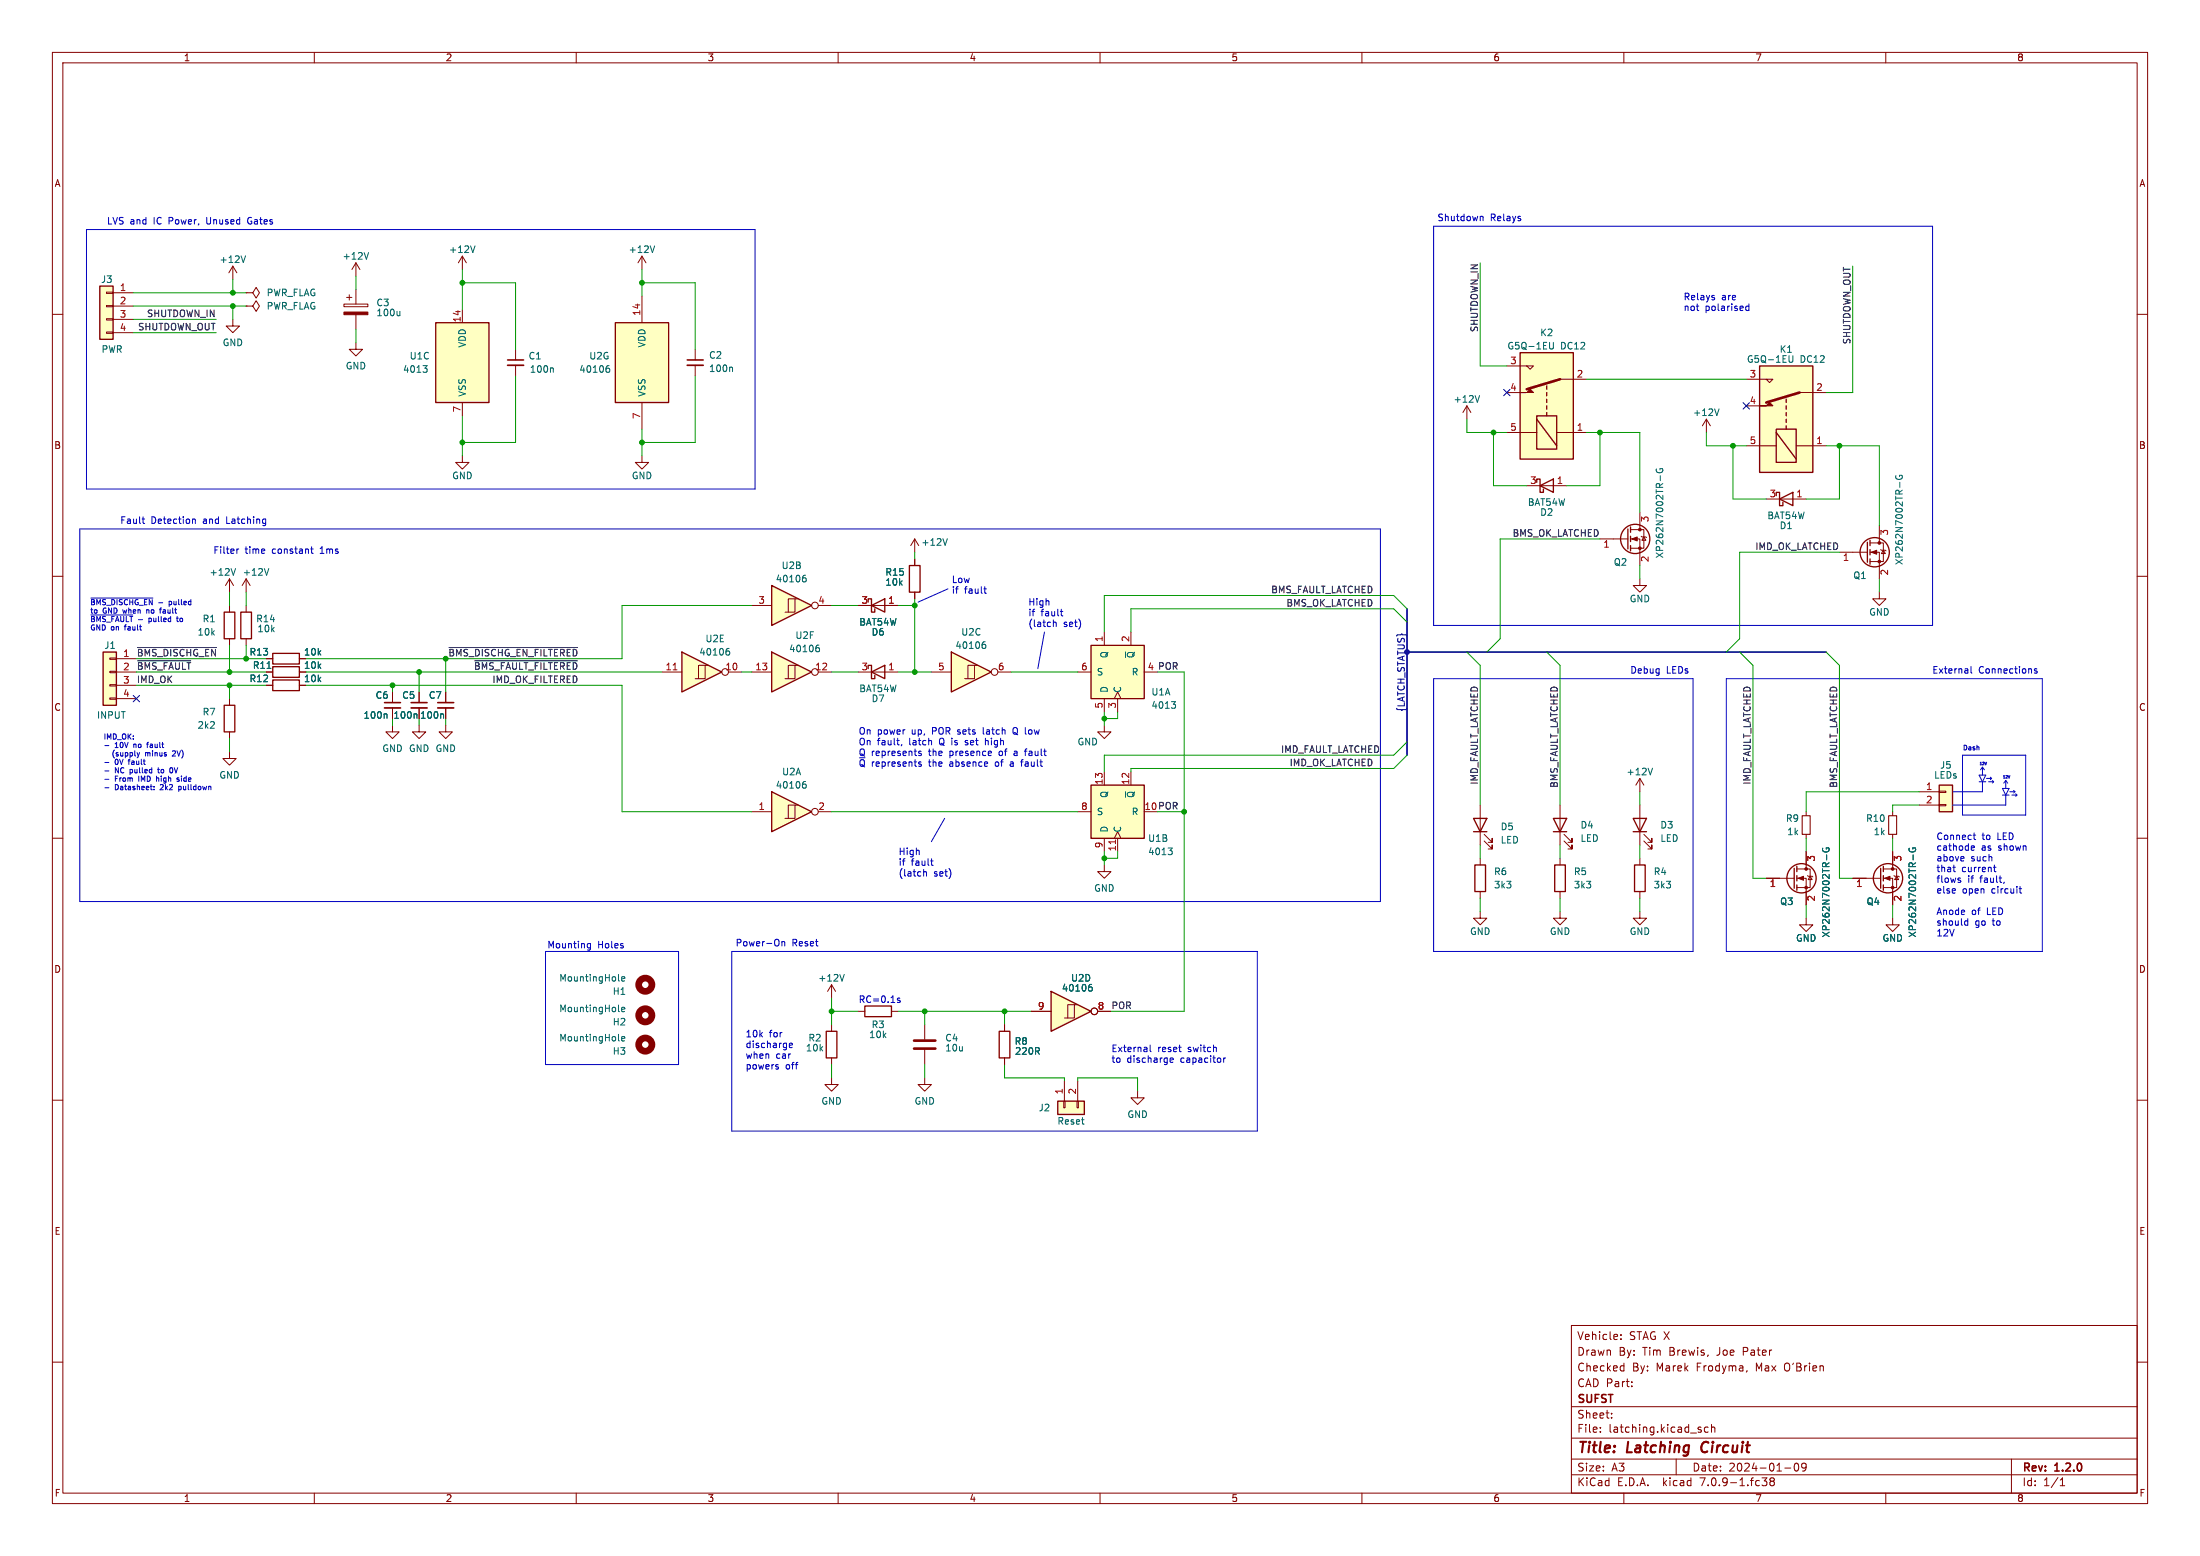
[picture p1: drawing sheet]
<svg xmlns="http://www.w3.org/2000/svg" width="420mm" height="297mm" viewBox="0 0 420 297" stroke-linecap="round" stroke-linejoin="round" font-family="sans-serif">
<g fill="none" stroke="#840000" stroke-width=".19">
<path d="M10 10h400v277h-400zM12 12h396v273h-396zM60 10v2M110 10v2M160 10v2M210 10v2M260 10v2M310 10v2M360 10v2M10 60h2M408 60h2M280 77.5l-.7 1.2"/>
<path d="M280 77.5v2.5M280 77.5l.8 1.2M291.5 92.7h7.6M10 110h2M313.1 110.5v1.3h1.2l-1.2 1.2-1.3-1.2h1.3M408 110h2M10 160h2M408 160h2M337.2 167.6h5.3M343 167.6h1.8v5.1M343 165.9h2.6v3.5h-2.6M344.8 162.6v3.3"/>
<path d="M345.1 167.1l1 .3M345.6 167.3l.3 .6h-.7zM10 210h2M408 210h2M10 260h2M300 253h108v32h-108zM309.4 255.5v.2M309.4 254.8v.1M408 260h2M300 278.5h108M300 274.5h108M300 268.5h108"/>
<path d="M305.5 273.2v.2M305.5 272.5v.1M307.7 270.5v.2M307.7 269.8v.1M309.6 260.7l.4 .1M310 260.2v1.5M310 261.6l-.4 .1M311.5 264.5v.2M311.5 263.8v.1M320 278.5v3M324.7 273v.3M326.1 272.5l-.4-.1-.3 .3 .1 .6h.6"/>
<path d="M326.7 272.5l.2-.1 .4 .1 .1 .9M326.7 271.9v1.5M333.5 261.6l-.1 .3M342.7 279.4l.2-.1a.8 .8 0 0 1 .5 .7 .8 .8 0 0 1-.5 .8 1 1 0 0 1-.2-1.4zM344.8 279.9l-.3 .3h-.3l-.3-.3 .2-.5 .4-.1 .2 .1a.99 .99 0 0 1-.3 1.4h-.3M384 278.5v6.5M60 285v2M110 285v2M160 285v2M210 285v2M260 285v2M300 281.5h108"/>
<path d="M310 285v2M336.4 282.1h.9l-.5 .6 .4 .1v.6l-.2 .2-.6-.1M338.2 282.7l-.3-.3 .3-.3h.2l.3 .3-.3 .3M338.2 282.7l-.3 .3v.3l.3 .3h.2l.3-.3v-.4l-.3-.2M338.2 282.7h.2M340.7 280.2h1.2M360 285v2M393.3 283.6h.9M393.3 282.5l.4-.4v1.5"/>
</g>
<path d="M325.1 275.5l-.1 .2a1.23 1.23 0 0 0 .1 1.4" fill="none" stroke="#840000" stroke-width=".4"/>
<g fill="none" stroke="#840000" stroke-width=".25">
<path d="M293.4 92.1v-.7h.6v2.6h.6v-.7M294 92.7l2.5-1.3v2.6zM342.5 165.7v3.8M343 165.4v1M343 167.1v1M343 168.9v1"/>
<circle cx="343.9" cy="167.6" r="2.79"/>
</g>
<g fill="#840000" stroke="#840000" stroke-width=".19">
<path d="M343.3 167.6l1-.3v.7z"/>
<circle cx="344.8" cy="169.4" r=".25"/>
<circle cx="344.8" cy="165.9" r=".25"/>
</g>
<path d="M282.5 75.5l-.5 1.3M348 161.9a.59 .59 0 0 0 .6 .7 .59 .59 0 0 0 .5-.7l-.4-.1v.3M348.7 163.2v.9" fill="none" stroke="#006464" stroke-width=".19"/>
<path d="M130.2 124.5l7.6 3.8-7.6 3.8z" fill="#ffffc2"/>
<g fill="none" stroke="#840000" stroke-width=".19">
<path d="M126.4 128.3h3.8M134.6 127h-1.3v2.5M135.3 127h-.7v2.5h-1.9M139.1 128.3h2.5"/>
<circle cx="138.4" cy="128.3" r=".63"/>
</g>
<path d="M130.2 124.5l7.6 3.8-7.6 3.8z" fill="none" stroke="#840000" stroke-width=".25"/>
<path d="M128.5 127.9h.7" fill="none" stroke="#a90000" stroke-width=".19"/>
<path d="M138.8 124.3h.4l.1 .2-.1 .4-.4 .1M139.2 123.8h-.4" fill="none" stroke="#006464" stroke-width=".19"/>
<path d="M147.3 124.5l7.6 3.8-7.6 3.8z" fill="#ffffc2"/>
<g fill="none" stroke="#840000" stroke-width=".19">
<path d="M65.7 58h4.5v.5h-4.5zM66.2 56.8h1M66.7 56.3v1M67.9 50.2l-.7 1.2M67.9 50.2v2.5M67.9 55.2v2.8M67.9 50.2l.8 1.2M88.3 48.9l-.8 1.3M88.3 48.9v2.5M88.3 48.9l.7 1.3M67.9 60.1v2.8M287.7 69.9h5l-.6 .6-.6-.6"/>
<path d="M287.7 74.9h2.5M297.8 72.4h5.1M333.4 72.4h5.1l-.7 .6-.6-.6M333.4 77.5h2.5M343.5 74.9h5.1M287.7 82.6h5.7M297.2 82.6h5.7M313.1 97.8v3.3M325.8 80l-.8 1.3M325.8 80v2.6M325.8 80l.7 1.3M333.4 85.1h5.7"/>
<path d="M337.2 95.3h7.6M342.9 85.1h5.7M43.8 110.5l-.7 1.3M43.8 110.5v2.5M43.8 110.5l.8 1.3M47 110.5l-.8 1.3M47 110.5v2.5M47 110.5l.8 1.3M163.8 115.6h7.6M174.6 102.9v2.5M174.6 106.7v1.3M174.6 113v1.3"/>
<path d="M174.6 102.9l-.7 1.2M174.6 102.9l.8 1.2M305.4 102.9h5.4M311.3 102.9h1.8v5.1M311.3 101.1h2.5v3.5h-2.5M313.3 102.4l1 .2M313.8 102.5l.4 .6h-.8zM351.2 105.4h5.3M357 105.4h1.8v5.1M357 103.6h2.5v3.6h-2.5M358.8 113v1.3h1.2l-1.2 1.3-1.3-1.3h1.3M358.8 100.3v3.3"/>
<path d="M359 104.9l1 .3M359.5 105l.4 .7h-.7zM21 133.2h1.2v.3h-1.2zM21 130.7h1.2v.2h-1.2zM21 128.1h1.2v.3h-1.2zM21 125.6h1.2v.3h-1.2zM22.2 128.3h3.8M22.2 125.7h3.8M22.2 130.8h3.8M22.2 133.4h3.8M74.9 138.4v1.3h1.3l-1.3 1.3-1.2-1.3h1.2M74.9 132.1v2"/>
<path d="M74.9 135.1v2.1M80 138.4v1.3h1.3l-1.3 1.3-1.3-1.3h1.3M80 132.1v2M80 135.1v2.1M143.5 128.3h3.8M151.8 127h-1.3v2.5M152.4 127h-.6v2.5h-1.9M156.2 128.3h2.5M163.8 128.3h7.6M205.7 128.3h2.6M210.8 120.7v2.5M210.8 133.4v2.5"/>
<path d="M212.7 133.4l.7-1.3 .6 1.3M213.4 133.4v2.5M215.9 120.7v2.5M282.6 153.7v7.6M283.3 159.3l1.6 1.5v-.8v.8h-.8M344.8 154.9v.8M344.8 159.3v.7M361.3 154.9v.8M361.3 159.3v.7M282.6 174v1.3h1.2l-1.2 1.2-1.3-1.2h1.3M282.6 163.8v1.3M282.6 170.2v1.3"/>
<path d="M283.3 160.5l1.6 1.6v-.8v.8h-.8M344.8 175.3v1.2h1.3l-1.3 1.3-1.3-1.3h1.3M353.7 167.6h5.3M359.5 167.6h1.8v5.1M359.5 165.9h2.6v3.5h-2.6M361.3 175.3v1.2h1.3l-1.3 1.3-1.3-1.3h1.3M361.3 162.6v3.3M361.6 167.1l1 .3M362.1 167.3l.4 .6h-.8z"/>
<circle cx="155.6" cy="128.3" r=".63"/>
</g>
<g fill="none" stroke="#840000" stroke-width=".25">
<path d="M290.2 67.3h10.2v20.3h-10.2zM293.4 79.4h3.8v6.3h-3.8zM295.3 73.7v.6M295.3 74.9v.7M295.3 76.2v.6M295.3 77.5v.6M295.3 78.7v.7M335.9 69.9h10.2v20.3h-10.2zM341 76.2v.6M341 77.5v.6M341 78.7v.7M293.4 80l3.8 5.1"/>
<path d="M339.1 81.9h3.8v6.4h-3.8zM339.1 94.6v-.6h.6v2.5h.7v-.6M339.1 82.6l3.8 5M339.7 95.3l2.6-1.3v2.5zM341 80v.6M341 81.3v.6M165.7 114.9v-.6h.7v2.5h.6v-.6M166.4 115.6l2.5-1.3v2.5zM173.6 108h2v5h-2zM310.8 101v3.8M311.3 100.6v1M311.3 102.4v1"/>
<path d="M311.3 104.1v1.1M356.5 103.5v3.8M357 103.1v1M357 104.9v1M357 106.7v1M19.7 124.5h2.5v10.1h-2.5zM147.3 124.5l7.6 3.8-7.6 3.8zM165.7 127.6v-.6h.7v2.5h.6v-.6M166.4 128.3l2.5-1.3v2.5zM208.3 123.2h10.1v10.2h-10.1zM281.3 156.2h2.5l-1.2 2.6zM281.3 158.8h2.5"/>
<path d="M281.6 165.1h2v5.1h-2zM359 165.7v3.8M359.5 165.4v1M359.5 167.1v1M359.5 168.9v1"/>
<circle cx="312.2" cy="102.9" r="2.79"/>
<circle cx="357.9" cy="105.4" r="2.79"/>
<circle cx="360.4" cy="167.6" r="2.79"/>
</g>
<g fill="none" stroke="#006464" stroke-width=".19">
<path d="M70.4 48.2l-.5 1.3M76.3 59.4v.9M90.7 46.9l-.4 1.3M76.3 60.1l-.1 .2M296.5 65.3v1.2l-.2 .1-.4-.1M328.2 78l-.4 1.3M342.3 67.9l-.1 1.1-.2 .2-.4-.2M316.2 89.5a.59 .59 0 0 0 .6 .7 .59 .59 0 0 0 .6-.7h-.5v.2M317 90.8v1M362 90.8a.59 .59 0 0 0 .5 .7 .59 .59 0 0 0 .6-.7l-.5-.1v.3M362.7 92.1v.9M45 108.5l-.5 1.3"/>
<path d="M51.3 108.5l-.4 1.3M180.9 102.8l-.5 1.3M73.7 136.3l.2 .1v.7M156 123.6l.3 .1 .2 .2-.1 .4-.4 .1M156.3 123.1l-.3 .1M223.6 133.9h.8l-.4 .5M224.2 134.4l.2 .3v.3l-.2 .2M364.5 161.9a.59 .59 0 0 0 .6 .7 .59 .59 0 0 0 .5-.7l-.4-.1v.3M365.2 163.2v.9M118.1 192.9l.2 .2M118.1 198.5l.2 .2M118.7 192.7l.6-.1-.1-.3h-.3l-.2 .1v.7h.5"/>
<path d="M118.7 198.3l.6-.1-.1-.3h-.3l-.2 .1v.6h.5"/>
</g>
<g fill="none" stroke="#840000" stroke-width="1.3">
<circle cx="123.2" cy="193.8" r="1.27"/>
<circle cx="123.2" cy="199.4" r="1.27"/>
</g>
<path d="M344 155.7h1.6v3.6h-1.6zM360.6 155.7h1.5v3.6h-1.5z" fill="none" stroke="#840000" stroke-width=".2"/>
<g fill="#840000" stroke="#840000" stroke-width=".19">
<path d="M311.5 102.9l1-.4v.8z"/>
<path d="M65.7 59.6h4.5v.5h-4.5z"/>
<path d="M359.8 167.6l1-.3v.7z"/>
<path d="M290.2 74.9h1.3l.6-.6 .6 .6z"/>
<path d="M335.9 77.5h1.3l.6-.7 .7 .7z"/>
<path d="M357.3 105.4l1-.4v.8z"/>
<circle cx="313.1" cy="104.6" r=".25"/>
<circle cx="313.1" cy="101.1" r=".25"/>
<circle cx="361.3" cy="169.4" r=".25"/>
<circle cx="361.3" cy="165.9" r=".25"/>
<circle cx="358.8" cy="107.2" r=".25"/>
<circle cx="358.8" cy="103.6" r=".25"/>
</g>
<g fill="#ffffc2" stroke="#ffffc2" stroke-width=".19">
<path d="M19.7 124.5h2.5v10.1h-2.5z"/>
<path d="M290.2 67.3h10.2v20.3h-10.2z"/>
<path d="M335.9 69.9h10.2v20.3h-10.2z"/>
<path d="M208.3 123.2h10.1v10.2h-10.1z"/>
</g>
<path d="M297.8 72.4l-6.3 1.9M343.5 74.9l-6.3 1.9" fill="none" stroke="#840000" stroke-width=".51"/>
<path d="M73.4 135.1h3.1M78.5 135.1h3" fill="none" stroke="#840000" stroke-width=".33"/>
<path d="M73.4 134.1h3.1M78.5 134.1h3" fill="none" stroke="#840000" stroke-width=".3"/>
<path d="M147.3 151.1l7.6 3.8-7.6 3.9z" fill="#ffffc2"/>
<g fill="none" stroke="#840000" stroke-width=".19">
<path d="M143.5 154.9h3.8M151.8 153.7h-1.3v2.5M152.4 153.7h-.6v2.5h-1.9M156.2 154.9h2.5"/>
<circle cx="155.6" cy="154.9" r=".63"/>
</g>
<path d="M147.3 151.1l7.6 3.8-7.6 3.9z" fill="none" stroke="#840000" stroke-width=".25"/>
<path d="M153.4 149.7h.4l.1 .2v.4l-.5 .1M153.8 149.2h-.4M118.1 187.1l.2 .2M118.7 186.8l.6-.1-.1-.2-.3-.1-.2 .2v.6h.5" fill="none" stroke="#006464" stroke-width=".19"/>
<circle cx="123.2" cy="188" r="1.27" fill="none" stroke="#840000" stroke-width="1.3"/>
<path d="M147.3 111.8l7.6 3.8-7.6 3.8z" fill="#ffffc2"/>
<g fill="none" stroke="#840000" stroke-width=".19">
<path d="M143.5 115.6h3.8M151.8 114.3h-1.3v2.5M152.4 114.3h-.6v2.5h-1.9M156.2 115.6h2.5"/>
<circle cx="155.6" cy="115.6" r=".63"/>
</g>
<path d="M147.3 111.8l7.6 3.8-7.6 3.8z" fill="none" stroke="#840000" stroke-width=".25"/>
<path d="M153.4 110.3h.4l.1 .2v.4l-.5 .2M153.8 109.8l-.4 .1" fill="none" stroke="#006464" stroke-width=".19"/>
<path d="M181.6 124.5l7.6 3.8-7.6 3.8z" fill="#ffffc2"/>
<g fill="none" stroke="#840000" stroke-width=".19">
<path d="M20.3 58.3h1.3v.2h-1.3zM20.3 55.8h1.3v.2h-1.3zM21.6 55.9h3.8M21.6 58.4h3.8M44.4 50.8l-.7 1.3M44.4 50.8v2.5M44.4 50.8l.8 1.3M47 58.4h1.3l.6-1 .6 1-.6 1-.6-1M47 58.4h.1M88.3 59.1v2.5M20.3 63.4h1.3v.2h-1.3zM20.3 60.8h1.3v.3h-1.3z"/>
<path d="M21.6 61h3.8M21.6 63.5h3.8M67.9 65.4v1.3h1.3l-1.3 1.2-1.2-1.2h1.2M88.3 76.8v2.6M98.4 66.7v2M98.4 69.7v2.1M88.3 87v1.3h1.2l-1.2 1.2-1.3-1.2h1.3M43.8 115.6v1.2M47 115.6v1.2M43.8 121.9v1.3M43.8 133.4v1.2M43.8 139.7v1.3"/>
<path d="M47 121.9v1.3M50.8 128.3h1.3M57.1 128.3h1.3M85.1 138.4v1.3h1.3l-1.3 1.3-1.3-1.3h1.3M85.1 132.1v2M85.1 135.1v2.1M177.8 128.3h3.8M186.1 127h-1.3v2.5M186.7 127h-.6v2.5h-2M190.5 128.3h2.5M210.8 138.4v1.3h1.3l-1.3 1.3-1.3-1.3h1.3M43.8 143.5v1.3h1.3l-1.3 1.3-1.3-1.3h1.3"/>
<path d="M205.7 154.9h2.6M210.8 147.3v2.6M215.9 147.3v2.6M297.8 153.7v7.6M298.6 159.3l1.5 1.5v-.8v.8h-.8M366.4 151.1h3.8M366.4 153.7h3.8M370.2 153.5h1.3v.3h-1.3zM370.2 151h1.3v.3h-1.3zM210.8 165.1v1.3h1.3l-1.3 1.2-1.3-1.2h1.3M210.8 160v2.6M212.7 160l.7-1.2 .6 1.2"/>
<path d="M213.4 160v2.6M297.8 174v1.3h1.3l-1.3 1.2-1.3-1.2h1.3M297.8 163.8v1.3M297.8 170.2v1.3M298.6 160.5l1.5 1.6v-.8v.8h-.8M158.7 188v2.5M158.7 195.6v1.3M158.7 188l-.7 1.2M158.7 188l.8 1.2M163.8 193h1.3M170.2 193h1.2M176.5 195.6v2.8"/>
<path d="M191.8 195.6v1.3M158.7 205.7v1.3h1.3l-1.3 1.3-1.2-1.3h1.2M158.7 201.9v1.3M176.5 205.7v1.3h1.3l-1.3 1.3-1.2-1.3h1.2M176.5 200.4v2.8M191.8 201.9v1.3M203.1 210.2h.2v1.3h-.2zM203.2 206.4v3.8M205.6 210.2h.3v1.3h-.3zM205.7 206.4v3.8M217.2 208.3v1.3h1.2l-1.2 1.2-1.3-1.2h1.3"/>
<circle cx="189.9" cy="128.3" r=".63"/>
</g>
<g fill="none" stroke="#840000" stroke-width=".25">
<path d="M19 54.6h2.6v10.2h-2.6zM83.2 61.6h10.1v15.2h-10.1zM42.8 116.8h2v5.1h-2zM46 116.8h2v5.1h-2zM42.8 134.6h2v5.1h-2zM52.1 127.3h5v2h-5zM181.6 124.5l7.6 3.8-7.6 3.8zM208.3 149.9h10.1v10.1h-10.1zM296.5 156.2h2.6l-1.3 2.6zM296.5 158.8h2.6M370.2 149.9h2.5v5h-2.5zM296.8 165.1h2v5.1h-2z"/>
<path d="M157.7 196.9h2.1v5h-2.1zM165.1 192h5.1v2.1h-5.1zM190.8 196.9h2v5h-2zM201.9 210.2h5.1v2.5h-5.1z"/>
</g>
<path d="M46.9 48.8l-.5 1.3M80.8 69.8h.7l-.4 .5M81.3 70.3l.2 .2v.3l-.2 .3M105.4 70.2l.2 .2v.7M51 127.6h.7M84.5 136.3l.2 .1v.7M187.7 123h.4l.1 .2-.1 .4-.4 .2M188.1 122.5l-.4 .1M223 161.9h.8l-.4 .5M223.5 162.4l.3 .2v.3l-.3 .2M161.2 186l-.5 1.3" fill="none" stroke="#006464" stroke-width=".19"/>
<path d="M96.9 69.7h3M83.6 135.1h3" fill="none" stroke="#840000" stroke-width=".33"/>
<path d="M96.9 68.7h3M83.6 134.1h3" fill="none" stroke="#840000" stroke-width=".3"/>
<g fill="#ffffc2" stroke="#ffffc2" stroke-width=".19">
<path d="M19 54.6h2.6v10.2h-2.6z"/>
<path d="M83.2 61.6h10.1v15.2h-10.1z"/>
<path d="M208.3 149.9h10.1v10.1h-10.1z"/>
<path d="M201.9 210.2h5.1v2.5h-5.1z"/>
<path d="M370.2 149.9h2.5v5h-2.5z"/>
</g>
<path d="M212.9 160.3v.7" fill="none" stroke="#a90000" stroke-width=".19"/>
<path d="M174.5 198.6h4.1M174.5 200.2h4.1" fill="none" stroke="#840000" stroke-width=".51"/>
<path d="M200.7 189.2l7.6 3.8-7.6 3.9z" fill="#ffffc2"/>
<g fill="none" stroke="#840000" stroke-width=".19">
<path d="M47 55.9h1.3l.6-1 .6 1-.6 1-.6-1M47 55.9h.1M122.6 48.9l-.8 1.3M122.6 48.9v2.5M122.6 56.5v5.1M122.6 48.9l.7 1.3M44.4 61v1.2h1.3l-1.3 1.3-1.2-1.3h1.2M122.6 76.8v5.1M132.7 66.7v2M132.7 69.7v2.1M122.6 87v1.3h1.2l-1.2 1.2-1.3-1.2h1.3M163.8 115.6h2.6"/>
<path d="M168.9 115.6h2.5M174.6 106.7v1.3M174.6 113v1.3M50.8 125.7h1.3M50.8 130.8h1.3M50.8 128.3h1.3M57.1 125.7h1.3M57.1 130.8h1.3M57.1 128.3h1.3M74.9 132.1v2M74.9 135.1v2.1M80 132.1v2"/>
<path d="M80 135.1v2.1M85.1 132.1v2M85.1 135.1v2.1M313.1 148.6l-.8 1.3M313.1 148.6v2.5M313.1 153.7v7.6M313.1 148.6l.7 1.3M313.8 159.3l1.5 1.5v-.8v.8h-.7M313.1 174v1.3h1.2l-1.2 1.2-1.3-1.2h1.3M313.1 163.8v1.3M313.1 170.2v1.3M313.8 160.5l1.5 1.6v-.8v.8h-.7"/>
<path d="M337.2 167.6h2.5M344.8 162.6v2.5M344.8 170.2v2.5M353.7 167.6h2.5M361.3 162.6v2.5M361.3 170.2v2.5M191.8 195.6v1.3M196.8 193h3.9M205.1 191.8h-1.3v2.5M205.7 191.8h-.6v2.5h-1.9M209.5 193h2.6M191.8 201.9v1.3"/>
<circle cx="208.9" cy="193" r=".63"/>
</g>
<path d="M117.5 61.6h10.1v15.2h-10.1zM52.1 124.7h5v2h-5zM52.1 129.8h5v2h-5zM311.8 156.2h2.5l-1.2 2.6zM311.8 158.8h2.5M312 165.1h2.1v5.1h-2.1zM200.7 189.2l7.6 3.8-7.6 3.9z" fill="none" stroke="#840000" stroke-width=".25"/>
<g fill="none" stroke="#006464" stroke-width=".19">
<path d="M125 46.9l-.4 1.3M115.9 70.3h.4l.1 .2-.1 .4-.4 .2M116.3 69.8l-.4 .1M139.7 70.1l.1 .2v.6M51 127.6h.7M73.7 136.3l.2 .1v.7M84.5 136.3l.2 .1v.7M315.5 146.6l-.4 1.3M348 161.9a.59 .59 0 0 0 .6 .7 .59 .59 0 0 0 .5-.7l-.4-.1v.3M348.7 163.2v.9M364.5 161.9a.59 .59 0 0 0 .6 .7 .59 .59 0 0 0 .5-.7l-.4-.1v.3M365.2 163.2v.9"/>
<path d="M208 188.4h.4l.1 .2v.5l-.5 .1"/>
</g>
<path d="M131.2 69.7h3" fill="none" stroke="#840000" stroke-width=".33"/>
<path d="M131.2 68.7h3" fill="none" stroke="#840000" stroke-width=".3"/>
<path d="M117.5 61.6h10.1v15.2h-10.1z" fill="#ffffc2" stroke="#ffffc2" stroke-width=".19"/>
<path d="M26.3 123.6h15M26.3 126.1h10.1M85.7 123.6h24.6M90.6 126.1h19.7" fill="none" stroke="#0f0f0f" stroke-width=".19"/>
<g fill="none" stroke="#0000c2" stroke-width=".19">
<path d="M16.5 43.8h127.6v49.5h-127.6zM47.5 41.6l-.2 .4 .2 .7M273.7 43.2h95.2v76.2h-95.2zM282.6 41.3h.5v.8M327.2 56.8l.1 .2-.1 .2M327.2 56.4h.1M333.9 58v1.3M333.9 58.5l-.4-.1-.2 .3 .1 .5h.5M27.1 99.1h.5M27.3 99.7l.3 .2M36.7 99.2l.2-.1h.3l.1 .8M50.6 99.1h.1"/>
<path d="M50.7 99.1v1.1M50.7 99.9h-.1M15.2 101h248.3v71.1h-248.3zM17.3 114.2h11.9M17.3 117.4h8M28 116.4v.6M28.1 116.4l-.1 .1M30.4 116.4h.4M30.6 116.2v.8M33.7 118h.4M45.2 104.8v.8M45.6 104.8l-.4 .2"/>
<path d="M59.3 104.8h.5M59.5 104.4v1.1l.3 .1M181 112.4l-5.7 2.5M187.8 112.4h.5M188 113.1l.3 .2M201.1 118.3v1.3M201.1 118.9l.2-.1h.3v.8M202.4 116.7h.5M202.6 117.4l.3 .2M187.7 138.9v1.1l.2 .1M193.6 139.8h.1M193.9 138.9a.43 .43 0 0 0-.5 .4v.4a.43 .43 0 0 0 .5 .4"/>
<path d="M199.4 120.7l-1.3 6.9M273.7 129.5h49.5v52.1h-49.5zM329.6 129.5h60.3v52.1h-60.3zM376.3 127.2v1.1l.2 .2M388.9 127.7l-.4-.1-.1 .2v.2l.5 .1v.3h-.5M20 142.3h.8M20 145.5h.8M20 147.1h.8M20 148.8h.8M20 150.4h.8M27.8 143.6v.7M27.8 143.7h.1"/>
<path d="M28 142h.4M28.7 150.1h.4M29 150.7h.1M29.4 150.7h.1M29.4 150.1v.1M29.9 148.1v1M29.9 148.5v.1M30.1 146.9h.4M32.7 146.5a.53 .53 0 0 0-.3 .5 .53 .53 0 0 0 .3 .5M33.3 143.3l-.4 .1M33.5 143.7l-.6 .6h.6M33.8 149.1h.4"/>
<path d="M34.1 150.1v1M34.1 150.7h.1M34.2 148.5h-.3l-.1 .1v.2l.4 .1M34.2 150.1h-.1M172.2 142.1l-.2 .3M175.8 143.4h-.3l-.1 .2v.1l.4 .2v.3h-.4M175.8 145.5l-.3-.1-.1 .2v.2l.4 .1v.3h-.4M180.3 156.2l-2.5 4.5M184.2 142.1l.2 .1M184.4 141.3l-.2 .2 .2 .3M188.1 140.9v1.3M188.5 141.3l-.4 .2"/>
<path d="M193 145.4l-.1 .1M193 145.8l-.2 .2 .2 .3M193.7 143.4h-.1M193.7 143.7l-.1 .2 .1 .3M194.8 145.4h.5M195.2 145l-.2 .2M195.6 143.4h.4M196 143l-.3 .1M374.6 144.1h12.1v11.5h-12.1zM376.7 159.4h.5M376.9 159v1.1l.3 .2M377.8 149.2h1.3"/>
<path d="M378.1 146.9l.4-.5 .3 .5M378.5 146.6v1.4M379.1 148h-1.3l.7 1.2v1.9h-5.6M382.3 150.5h1.2l-.6 1.3zM382.3 151.8h1.2M382.9 149v1.4M382.9 151.8v1.9h-10.2M382.9 149l-.4 .5M382.9 149l.4 .5M149.3 179.7v.9M149.3 179.8l.1-.1 .3 .1 .1 .8M176.3 166.5l.2-.1h.3l.1 .8"/>
<path d="M176.3 166v1.2M177.7 164.3h.4M177.8 165l.3 .2M372.8 165.5h.5M373.1 166.3l.2 .1M374.1 168l.2 .2-.2 .2M374.1 167.6h.2M375.3 175.8h.4M375.7 175.3v1.3M375.7 176.6h-.4M376.4 162.2h.5M376.4 161.5h.3l.2 .3-.6 .1"/>
<path d="M380.6 165.5h.4M380.7 165.1v1.1l.3 .2M382.6 168.4l-.1 .2M385.5 169.6h.4M385.6 169.2v1.1l.3 .2M104.1 181.6h25.4v21.6h-25.4zM112.2 180.8l.2 .1h.3M112.7 180.1v1l-.2 .3-.3-.1M112.7 180.2l-.3-.1-.2 .1M139.7 181.6h100.3v34.3h-100.3zM150.7 199.5l.6-.1-.1-.2-.3-.1-.2 .2v.6h.5M171.3 190.8l.6 .3-.2 .3-.4-.1"/>
<path d="M171.8 190.6l-.3-.1-.2 .2M219.6 199.5v1.1l.1 .1M148.4 203.6l.2 .2-.2 .3M148.4 203.2l.2 .1M223.4 202.4l.6-.2-.1-.2-.3-.1-.2 .2v.6h.5M233.6 201.9v.9M234 201.9l-.4 .3"/>
</g>
<path d="M268.6 116.2v27.9M268.6 124.5h80" fill="none" stroke="#000084" stroke-width=".3"/>
<g fill="none" stroke="#009600" stroke-width=".19">
<path d="M25.4 55.9h21.6M25.4 58.4h21.6M44.4 53.3v2.6M44.4 58.4v2.6M67.9 52.7v2.5M88.3 51.4v7.7M88.3 54h10.1v12.7M122.6 51.4v5.1M122.6 54h10.1v12.7M282.6 50.2v19.7h5.1M353.7 50.8v24.1h-5.1M25.4 63.5h15.9"/>
<path d="M25.4 61h15.9M67.9 62.9v2.5M88.3 79.4v7.6M98.4 71.8v12.7h-10.1M132.7 71.8v12.7h-10.1M302.9 72.4h30.5M122.6 81.9v5.1M280 80v2.6h7.7M285.1 82.6v10.1h6.4M302.9 82.6h10.2v15.2M305.4 82.6v10.1h-6.3M325.8 82.6v2.5h7.6"/>
<path d="M330.8 85.1v10.2h6.4M348.6 85.1h10.2v15.2M351.2 85.1v10.2h-6.4M43.8 113v2.6M47 113v2.6M143.5 115.6h-24.8v10.1h-60.3M158.7 115.6h5.1M171.4 115.6h3.2M174.6 105.4v1.3M174.6 114.3v14M268.6 118.7l-2.5-2.5h-50.2v4.5M268.6 116.2l-2.5-2.5h-55.3v7"/>
<path d="M305.4 102.9h-19v19l-2.6 2.6M313.1 108v2.5M351.2 105.4h-19.1v16.5l-2.5 2.6M358.8 110.5v2.5M26 128.3h24.8M26 125.7h24.8M26 130.8h24.8M43.8 123.2v5.1M43.8 130.8v2.6M47 123.2v2.5M58.4 128.3h68M58.4 130.8h60.3v24.1h24.8"/>
<path d="M74.9 130.8v1.3M74.9 137.2v1.2M80 128.3v3.8M80 137.2v1.2M85.1 125.7v6.4M85.1 137.2v1.2M141.6 128.3h1.9M158.7 128.3h5.1M171.4 128.3h6.4M193 128.3h12.7M210.8 135.9v2.5M213.4 135.9v1.3h-2.6"/>
<path d="M221 128.3h5.1v64.7h-14M280 124.5l2.6 2.5v26.7M295.3 124.5l2.5 2.5v26.7M332.1 124.5l2.5 2.5v40.6h2.6M348.6 124.5l2.6 2.5v40.6h2.5M43.8 141v2.5M158.7 154.9h47M221 154.9h5.1M268.6 144.1l-2.5 2.6h-50.2v.6M268.6 141.6l-2.5 2.5h-55.3v3.2M313.1 151.1v2.6M366.4 151.1h-21.6v3.8"/>
<path d="M366.4 153.7h-5.1v1.2M210.8 162.6v2.5M213.4 162.6v1.2h-2.6M282.6 161.3v2.5M282.6 171.5v2.5M297.8 161.3v2.5M297.8 171.5v2.5M313.1 161.3v2.5M313.1 171.5v2.5M344.8 160v2.6M344.8 172.7v2.6M361.3 160v2.6"/>
<path d="M361.3 172.7v2.6M158.7 193h5.1M158.7 190.5v5.1M171.4 193h25.4M176.5 193v2.6M191.8 193v2.6M158.7 203.2v2.5M176.5 203.2v2.5M191.8 203.2v2.5h11.4v.7M205.7 206.4v-.7h11.5v2.6"/>
</g>
<path d="M287 74.3l1.3 1.2M288.3 74.3l-1.3 1.2M332.8 76.9l1.2 1.2M334 76.9l-1.2 1.2M25.4 132.7l1.2 1.3M26.6 132.7l-1.2 1.3" fill="none" stroke="#000084" stroke-width=".19"/>
<g fill="#009600" stroke="#009600" stroke-width=".19">
<circle cx="210.8" cy="137.2" r=".46"/>
<circle cx="285.1" cy="82.6" r=".46"/>
<circle cx="226.1" cy="154.9" r=".46"/>
<circle cx="305.4" cy="82.6" r=".46"/>
<circle cx="330.8" cy="85.1" r=".46"/>
<circle cx="351.2" cy="85.1" r=".46"/>
<circle cx="174.6" cy="128.3" r=".46"/>
<circle cx="174.6" cy="115.6" r=".46"/>
<circle cx="74.9" cy="130.8" r=".46"/>
<circle cx="80" cy="128.3" r=".46"/>
<circle cx="85.1" cy="125.7" r=".46"/>
<circle cx="44.4" cy="58.4" r=".46"/>
<circle cx="44.4" cy="55.9" r=".46"/>
<circle cx="43.8" cy="128.3" r=".46"/>
<circle cx="43.8" cy="130.8" r=".46"/>
<circle cx="47" cy="125.7" r=".46"/>
<circle cx="191.8" cy="193" r=".46"/>
<circle cx="176.5" cy="193" r=".46"/>
<circle cx="158.7" cy="193" r=".46"/>
<circle cx="210.8" cy="163.8" r=".46"/>
<circle cx="88.3" cy="54" r=".46"/>
<circle cx="88.3" cy="84.5" r=".46"/>
<circle cx="122.6" cy="84.5" r=".46"/>
<circle cx="122.6" cy="54" r=".46"/>
</g>
<g font-size="2.8" fill="#840000">
<text x="301" y="277.9">Title:</text>
<text x="310.6" y="277.9">Latching</text>
<text x="325.6" y="277.9">Circuit</text>
</g>
<g font-size="2.1" fill="#840000">
<text x="301" y="256">Vehicle:</text>
<text x="311" y="256">STAG X</text>
<text x="301" y="262">Checked</text>
<text x="301" y="259">Drawn</text>
<text x="309" y="259">By:</text>
<text x="311.6" y="262">By:</text>
<text x="313.7" y="259">Tim</text>
<text x="316.2" y="262">Marek</text>
<text x="318.8" y="259">Brewis,</text>
<text x="324" y="262">Frodyma,</text>
<text x="328" y="259">Joe</text>
<text x="333.1" y="259">Pater</text>
<text x="335.5" y="262">Max</text>
<text x="341.1" y="262">O'Brien</text>
<text x="301" y="268.2">SUFST</text>
<text x="301" y="265">CAD Part:</text>
<text x="301" y="273.7">File:</text>
<text x="301" y="271">Sheet:</text>
<text x="307.1" y="273.7">latching.kicad_sch</text>
<text x="301" y="281.1">Size:</text>
<text x="307.6" y="281.1">A3</text>
<text x="323" y="281.1">Date:</text>
<text x="330" y="281.1">2024-01-09</text>
<text x="386" y="281.3">Rev:</text>
<text x="392.4" y="281.3">1.2.0</text>
<text x="301" y="283.9">KiCad</text>
<text x="308.7" y="283.9">E.D.A.</text>
<text x="317.6" y="283.9">kicad</text>
<text x="324.8" y="283.9">7.0.9-1.fc38</text>
<text x="386" y="283.9">Id:</text>
<text x="390.1" y="283.9">1/1</text>
</g>
<g font-size="1.8" fill="#840000">
<text x="35" y="11.9">1</text>
<text x="85" y="11.9">2</text>
<text x="135" y="11.9">3</text>
<text x="185" y="11.9">4</text>
<text x="235" y="11.9">5</text>
<text x="285" y="11.9">6</text>
<text x="335" y="11.9">7</text>
<text x="385" y="11.9">8</text>
<text x="10.3" y="35.9">A</text>
<text x="408.3" y="35.9">A</text>
<text x="10.3" y="85.9">B</text>
<text x="408.2" y="85.9">B</text>
<text x="10.3" y="135.9">C</text>
<text x="408.2" y="135.9">C</text>
<text x="10.3" y="185.9">D</text>
<text x="408.2" y="185.9">D</text>
<text x="10.3" y="235.9">E</text>
<text x="408.3" y="235.9">E</text>
<text x="10.3" y="285.9">F</text>
<text x="35" y="286.9">1</text>
<text x="85" y="286.9">2</text>
<text x="135" y="286.9">3</text>
<text x="185" y="286.9">4</text>
<text x="235" y="286.9">5</text>
<text x="285" y="286.9">6</text>
<text x="335" y="286.9">7</text>
<text x="385" y="286.9">8</text>
<text x="408.3" y="285.9">F</text>
</g>
<g font-size="1.8" fill="#0000c2">
<text x="20.3" y="42.9">LVS and</text>
<text x="29.4" y="42.9">IC</text>
<text x="32.5" y="42.9">Power,</text>
<text x="39.9" y="42.9">Unused</text>
<text x="47.9" y="42.9">Gates</text>
<text x="274.3" y="42.3">Shutdown</text>
<text x="284.5" y="42.3">Relays</text>
<text x="321.3" y="57.4">Relays</text>
<text x="321.3" y="59.4">not</text>
<text x="325.5" y="59.4">polarised</text>
<text x="328.6" y="57.4">are</text>
<text x="22.9" y="100.1">Fault</text>
<text x="28.8" y="100.1">Detection</text>
<text x="38.9" y="100.1">and</text>
<text x="43.5" y="100.1">Latching</text>
<text x="40.6" y="105.8">Filter</text>
<text x="46.8" y="105.8">time</text>
<text x="52.1" y="105.8">constant</text>
<text x="61.4" y="105.8">1ms</text>
<text x="181.6" y="111.4">Low</text>
<text x="181.6" y="113.4">if</text>
<text x="184.1" y="113.4">fault</text>
<text x="196.2" y="115.7">High</text>
<text x="196.2" y="117.7">if</text>
<text x="196.2" y="119.8">(latch</text>
<text x="198.7" y="117.7">fault</text>
<text x="203" y="119.8">set)</text>
<text x="311.1" y="128.7">Debug</text>
<text x="318.1" y="128.7">LEDs</text>
<text x="368.8" y="128.7">External</text>
<text x="377.7" y="128.7">Connections</text>
<text x="163.8" y="140.3">On</text>
<text x="163.8" y="142.3">On</text>
<text x="167.5" y="140.3">power</text>
<text x="167.5" y="142.3">fault,</text>
<text x="173.7" y="142.3">latch</text>
<text x="174.2" y="140.3">up,</text>
<text x="178.2" y="140.3">POR sets</text>
<text x="179.6" y="142.3">Q is</text>
<text x="184.9" y="142.3">set</text>
<text x="188.3" y="140.3">latch</text>
<text x="188.9" y="142.3">high</text>
<text x="194.3" y="140.3">Q low</text>
<text x="163.8" y="144.4">Q represents</text>
<text x="163.8" y="146.4">~{Q}</text>
<text x="166.3" y="146.4">represents</text>
<text x="177.4" y="144.4">the</text>
<text x="177.4" y="146.4">the</text>
<text x="181.6" y="144.4">presence</text>
<text x="181.6" y="146.4">absence</text>
<text x="190.5" y="146.4">of</text>
<text x="191.2" y="144.4">of</text>
<text x="193.5" y="146.4">a</text>
<text x="194.2" y="144.4">a</text>
<text x="195.8" y="146.4">fault</text>
<text x="196.6" y="144.4">fault</text>
<text x="378.8" y="149.2">þÿ!’</text>
<text x="383.7" y="152.4">þÿ!’</text>
<text x="369.6" y="160.4">Connect</text>
<text x="378.4" y="160.4">to</text>
<text x="381.4" y="160.4">LED</text>
<text x="171.4" y="163.3">High</text>
<text x="171.4" y="165.3">if</text>
<text x="171.4" y="167.4">(latch</text>
<text x="174" y="165.3">fault</text>
<text x="178.2" y="167.4">set)</text>
<text x="369.6" y="162.5">cathode</text>
<text x="369.6" y="164.5">above</text>
<text x="369.6" y="166.6">that</text>
<text x="374.5" y="166.6">current</text>
<text x="376.2" y="164.5">such</text>
<text x="378.2" y="162.5">as</text>
<text x="381.6" y="162.5">shown</text>
<text x="369.6" y="168.6">flows</text>
<text x="369.6" y="170.6">else</text>
<text x="374.6" y="170.6">open</text>
<text x="375.6" y="168.6">if</text>
<text x="378.1" y="168.6">fault,</text>
<text x="380.3" y="170.6">circuit</text>
<text x="369.6" y="174.7">Anode</text>
<text x="369.6" y="176.8">should</text>
<text x="369.6" y="178.8">12V</text>
<text x="376.4" y="174.7">of</text>
<text x="377" y="176.8">go</text>
<text x="379.4" y="174.7">LED</text>
<text x="380.5" y="176.8">to</text>
<text x="104.4" y="181.1">Mounting</text>
<text x="114.1" y="181.1">Holes</text>
<text x="140.3" y="180.7">Power-On</text>
<text x="151.2" y="180.7">Reset</text>
<text x="163.8" y="191.5">RC=0.1s</text>
<text x="142.2" y="198.1">10k</text>
<text x="142.2" y="200.1">discharge</text>
<text x="142.2" y="202.2">when</text>
<text x="146.9" y="198.1">for</text>
<text x="148.1" y="202.2">car</text>
<text x="212.1" y="200.9">External</text>
<text x="212.1" y="203">to</text>
<text x="215.1" y="203">discharge</text>
<text x="221" y="200.9">reset</text>
<text x="225.5" y="203">capacitor</text>
<text x="226.9" y="200.9">switch</text>
<text x="142.2" y="204.2">powers</text>
<text x="149.9" y="204.2">off</text>
</g>
<g font-size="1.8" fill="#006464">
<text x="41.8" y="50.4">+12V</text>
<text x="65.3" y="49.8">+12V</text>
<text x="85.6" y="48.5">+12V</text>
<text x="119.9" y="48.5">+12V</text>
<text x="19.2" y="54.2">J3</text>
<text x="50.8" y="59.3">PWR_FLAG</text>
<text x="50.8" y="56.7">PWR_FLAG</text>
<text x="71.8" y="58.6">C3</text>
<text x="71.8" y="60.6">100u</text>
<text x="293.9" y="64.4">K2</text>
<text x="19.3" y="67.5">PWR</text>
<text x="42.4" y="66.3">GND</text>
<text x="65.9" y="70.7">GND</text>
<text x="76.8" y="71.3">4013</text>
<text x="78.1" y="68.8">U1C</text>
<text x="89.1" y="66.4" transform="rotate(-90 89.1 66.4)">VDD</text>
<text x="100.8" y="68.8">C1</text>
<text x="101.1" y="71.3">100n</text>
<text x="110.5" y="71.3">40106</text>
<text x="112.4" y="68.8">U2G</text>
<text x="123.4" y="66.4" transform="rotate(-90 123.4 66.4)">VDD</text>
<text x="135.3" y="68.7">C2</text>
<text x="135.3" y="71.2">100n</text>
<text x="287.7" y="66.9">G5Q-1EU</text>
<text x="297.9" y="66.9">DC12</text>
<text x="333.4" y="69.4">G5Q-1EU</text>
<text x="339.7" y="67.5">K1</text>
<text x="343.6" y="69.4">DC12</text>
<text x="89.1" y="75.8" transform="rotate(-90 89.1 75.8)">VSS</text>
<text x="123.4" y="75.8" transform="rotate(-90 123.4 75.8)">VSS</text>
<text x="277.4" y="77.1">+12V</text>
<text x="323.1" y="79.6">+12V</text>
<text x="86.2" y="91.7">GND</text>
<text x="120.5" y="91.7">GND</text>
<text x="291.6" y="96.7">BAT54W</text>
<text x="293.9" y="98.7">D2</text>
<text x="337.3" y="99.3">BAT54W</text>
<text x="339.7" y="101.2">D1</text>
<text x="175.8" y="104.4">+12V</text>
<text x="317.7" y="106.7" transform="rotate(-90 317.7 106.7)">XP262N7002TR-G</text>
<text x="363.4" y="107.9" transform="rotate(-90 363.4 107.9)">XP262N7002TR-G</text>
<text x="39.9" y="110.1">+12V</text>
<text x="46.3" y="110.1">+12V</text>
<text x="148" y="111.4">40106</text>
<text x="149.1" y="108.8">U2B</text>
<text x="168.9" y="112">10k</text>
<text x="168.9" y="110.1">R15</text>
<text x="308" y="108.2">Q2</text>
<text x="353.7" y="110.7">Q1</text>
<text x="38.6" y="119">R1</text>
<text x="48.8" y="119">R14</text>
<text x="163.9" y="119.6">BAT54W</text>
<text x="311" y="115.2">GND</text>
<text x="356.7" y="117.7">GND</text>
<text x="19.8" y="124.1">J1</text>
<text x="37.6" y="121.5">10k</text>
<text x="47.5" y="125.3">R13</text>
<text x="49" y="120.9">10k</text>
<text x="57.9" y="125.3">10k</text>
<text x="133.4" y="125.3">40106</text>
<text x="134.6" y="122.8">U2E</text>
<text x="150.5" y="124.7">40106</text>
<text x="151.8" y="122.1">U2F</text>
<text x="166.3" y="121.5">D6</text>
<text x="182.3" y="124.1">40106</text>
<text x="183.4" y="121.5">U2C</text>
<text x="211.7" y="125.7" transform="rotate(-90 211.7 125.7)">Q</text>
<text x="216.8" y="125.7" transform="rotate(-90 216.8 125.7)">~{Q}</text>
<text x="47.5" y="130.4">R12</text>
<text x="48.2" y="127.9">R11</text>
<text x="57.9" y="127.9">10k</text>
<text x="57.9" y="130.4">10k</text>
<text x="209.3" y="129.1">S</text>
<text x="216" y="129.1">R</text>
<text x="18.4" y="137.4">INPUT</text>
<text x="38.6" y="136.8">R7</text>
<text x="69.3" y="137.4">100n</text>
<text x="71.6" y="133.6">C6</text>
<text x="75" y="137.4">100n 100n</text>
<text x="76.7" y="133.6">C5</text>
<text x="81.8" y="133.6">C7</text>
<text x="163.9" y="132.3">BAT54W</text>
<text x="166.3" y="134.2">D7</text>
<text x="211.7" y="132.3" transform="rotate(-90 211.7 132.3)">D</text>
<text x="214.2" y="132.3" transform="rotate(-90 214.2 132.3)">C</text>
<text x="219.7" y="132.9">U1A</text>
<text x="219.7" y="135.5">4013</text>
<text x="37.6" y="139.3">2k2</text>
<text x="72.9" y="143.7">GND GND GND</text>
<text x="205.6" y="142.5">GND</text>
<text x="41.8" y="148.8">GND</text>
<text x="149.2" y="148.2">U2A</text>
<text x="310.4" y="148.2">+12V</text>
<text x="369.1" y="148.8">LEDs</text>
<text x="370.3" y="146.9">J5</text>
<text x="148" y="150.7">40106</text>
<text x="209.3" y="155.8">S</text>
<text x="211.7" y="152.4" transform="rotate(-90 211.7 152.4)">Q</text>
<text x="216" y="155.8">R</text>
<text x="216.8" y="152.4" transform="rotate(-90 216.8 152.4)">~{Q}</text>
<text x="211.7" y="159" transform="rotate(-90 211.7 159)">D</text>
<text x="214.2" y="159" transform="rotate(-90 214.2 159)">C</text>
<text x="219.1" y="160.9">U1B</text>
<text x="286.4" y="158.7">D5</text>
<text x="286.4" y="161.2">LED</text>
<text x="301.6" y="158.3">D4</text>
<text x="301.6" y="160.9">LED</text>
<text x="316.9" y="158.3">D3</text>
<text x="316.9" y="160.9">LED</text>
<text x="340.8" y="157.1">R9</text>
<text x="341.1" y="159.6">1k</text>
<text x="356.1" y="157.1">R10</text>
<text x="357.6" y="159.6">1k</text>
<text x="219.1" y="163.4">4013</text>
<text x="285.1" y="167.2">R6</text>
<text x="300.4" y="167.2">R5</text>
<text x="315.6" y="167.2">R4</text>
<text x="208.8" y="170.4">GND</text>
<text x="285.1" y="169.8">3k3</text>
<text x="300.4" y="169.8">3k3</text>
<text x="315.6" y="169.8">3k3</text>
<text x="339.7" y="172.9">Q3</text>
<text x="356.2" y="172.9">Q4</text>
<text x="280.5" y="178.7">GND</text>
<text x="295.8" y="178.7">GND</text>
<text x="311" y="178.7">GND</text>
<text x="342.8" y="179.9">GND</text>
<text x="349.5" y="179.1" transform="rotate(-90 349.5 179.1)">XP262N7002TR-G</text>
<text x="359.3" y="179.9">GND</text>
<text x="366" y="179.1" transform="rotate(-90 366 179.1)">XP262N7002TR-G</text>
<text x="106.7" y="187.6">MountingHole</text>
<text x="116.9" y="190.1">H1</text>
<text x="156.1" y="187.6">+12V</text>
<text x="202.6" y="189.5">40106</text>
<text x="204.4" y="187.6">U2D</text>
<text x="106.7" y="193.4">MountingHole</text>
<text x="116.9" y="195.9">H2</text>
<text x="166.3" y="196.4">R3</text>
<text x="106.7" y="199">MountingHole</text>
<text x="116.9" y="201.5">H3</text>
<text x="153.7" y="200.9">10k</text>
<text x="154.2" y="199">R2</text>
<text x="165.8" y="198.3">10k</text>
<text x="180.3" y="199">C4</text>
<text x="180.3" y="200.9">10u</text>
<text x="193.6" y="199.6">R8</text>
<text x="193.7" y="201.5">220R</text>
<text x="156.7" y="211">GND</text>
<text x="174.5" y="211">GND</text>
<text x="198.2" y="212.3">J2</text>
<text x="201.8" y="214.9">Reset</text>
<text x="215.1" y="213.6">GND</text>
</g>
<g font-size="1.8" fill="#a90000">
<text x="22.8" y="55.6">1</text>
<text x="22.8" y="58.2">2</text>
<text x="22.8" y="60.7">3</text>
<text x="22.8" y="63.2">4</text>
<text x="88" y="61.6" transform="rotate(-90 88 61.6)">14</text>
<text x="122.3" y="60.4" transform="rotate(-90 122.3 60.4)">14</text>
<text x="288.2" y="69.6">3</text>
<text x="288.2" y="74.7">4</text>
<text x="300.9" y="72.1">2</text>
<text x="333.9" y="72.1">3</text>
<text x="333.9" y="77.2">4</text>
<text x="346.6" y="74.7">2</text>
<text x="88" y="78.8" transform="rotate(-90 88 78.8)">7</text>
<text x="122.3" y="80.1" transform="rotate(-90 122.3 80.1)">7</text>
<text x="288.2" y="82.3">5</text>
<text x="300.9" y="82.3">1</text>
<text x="333.9" y="84.8">5</text>
<text x="346.6" y="84.8">1</text>
<text x="292" y="92.5">3</text>
<text x="297.1" y="92.5">1</text>
<text x="337.7" y="95">3</text>
<text x="342.8" y="95">1</text>
<text x="315" y="99.8" transform="rotate(-90 315 99.8)">3</text>
<text x="306" y="104.9">1</text>
<text x="315" y="107.4" transform="rotate(-90 315 107.4)">2</text>
<text x="351.7" y="107.4">1</text>
<text x="360.8" y="102.3" transform="rotate(-90 360.8 102.3)">3</text>
<text x="360.8" y="109.9" transform="rotate(-90 360.8 109.9)">2</text>
<text x="144.7" y="115.3">3</text>
<text x="156.1" y="115.3">4</text>
<text x="164.4" y="115.3">3</text>
<text x="169.5" y="115.3">1</text>
<text x="23.4" y="125.5">1</text>
<text x="210.6" y="122.6" transform="rotate(-90 210.6 122.6)">1</text>
<text x="215.6" y="122.6" transform="rotate(-90 215.6 122.6)">2</text>
<text x="23.4" y="128">2</text>
<text x="23.4" y="130.6">3</text>
<text x="127" y="128">11</text>
<text x="138.4" y="128">10</text>
<text x="144.1" y="128">13</text>
<text x="155.5" y="128">12</text>
<text x="164.4" y="128">3</text>
<text x="169.5" y="128">1</text>
<text x="179" y="128">5</text>
<text x="190.4" y="128">6</text>
<text x="206.3" y="128">6</text>
<text x="23.4" y="133.1">4</text>
<text x="210.6" y="135.3" transform="rotate(-90 210.6 135.3)">5</text>
<text x="213.1" y="135.3" transform="rotate(-90 213.1 135.3)">3</text>
<text x="210.6" y="149.9" transform="rotate(-90 210.6 149.9)">13</text>
<text x="215.6" y="149.9" transform="rotate(-90 215.6 149.9)">12</text>
<text x="144.7" y="154.7">1</text>
<text x="156.1" y="154.7">2</text>
<text x="206.3" y="154.7">8</text>
<text x="367.6" y="150.9">1</text>
<text x="367.6" y="153.4">2</text>
<text x="210.6" y="162" transform="rotate(-90 210.6 162)">9</text>
<text x="213.1" y="162.6" transform="rotate(-90 213.1 162.6)">11</text>
<text x="346.8" y="164.5" transform="rotate(-90 346.8 164.5)">3</text>
<text x="363.3" y="164.5" transform="rotate(-90 363.3 164.5)">3</text>
<text x="337.7" y="169.6">1</text>
<text x="346.8" y="172.2" transform="rotate(-90 346.8 172.2)">2</text>
<text x="354.3" y="169.6">1</text>
<text x="363.3" y="172.2" transform="rotate(-90 363.3 172.2)">2</text>
<text x="198" y="192.8">9</text>
<text x="209.5" y="192.8">8</text>
<text x="202.9" y="209" transform="rotate(-90 202.9 209)">1</text>
<text x="205.5" y="209" transform="rotate(-90 205.5 209)">2</text>
</g>
<g font-size="1.8" fill="#0f0f0f">
<text x="26.3" y="63.2">SHUTDOWN_OUT</text>
<text x="27.9" y="60.6">SHUTDOWN_IN</text>
<text x="282.2" y="63.5" transform="rotate(-90 282.2 63.5)">SHUTDOWN_IN</text>
<text x="353.3" y="65.8" transform="rotate(-90 353.3 65.8)">SHUTDOWN_OUT</text>
<text x="288.7" y="102.5">BMS_OK_LATCHED</text>
<text x="335" y="105.1">IMD_OK_LATCHED</text>
<text x="242.6" y="113.3">BMS_FAULT_LATCHED</text>
<text x="245.5" y="115.9">BMS_OK_LATCHED</text>
<text x="26" y="125.4">~{BMS_DISCHG_EN}</text>
<text x="85.5" y="125.4">~{BMS_DISCHG_EN_FILTERED}</text>
<text x="26" y="127.9">~{BMS_FAULT}</text>
<text x="26" y="130.5">IMD_OK</text>
<text x="90.4" y="127.9">~{BMS_FAULT_FILTERED}</text>
<text x="93.9" y="130.5">IMD_OK_FILTERED</text>
<text x="219" y="128">4 POR</text>
<text x="244.5" y="143.8">IMD_FAULT_LATCHED</text>
<text x="246.1" y="146.3">IMD_OK_LATCHED</text>
<text x="282.2" y="149.9" transform="rotate(-90 282.2 149.9)">IMD_FAULT_LATCHED</text>
<text x="334.3" y="149.9" transform="rotate(-90 334.3 149.9)">IMD_FAULT_LATCHED</text>
<text x="218.4" y="154.7">10 POR</text>
<text x="297.5" y="150.5" transform="rotate(-90 297.5 150.5)">BMS_FAULT_LATCHED</text>
<text x="350.8" y="150.5" transform="rotate(-90 350.8 150.5)">BMS_FAULT_LATCHED</text>
<text x="212.1" y="192.7">POR</text>
</g>
<text font-size="1.8" fill="#000084" x="268.3" y="136" transform="rotate(-90 268.3 136)">{LATCH_STATUS}</text>
<g font-size="1.4" fill="#0000c2">
<text x="17.1" y="115.6">~{BMS_DISCHG_EN}-</text>
<text x="17.1" y="117.2">to</text>
<text x="17.1" y="118.8">~{BMS_FAULT}</text>
<text x="19.6" y="117.2">GND when</text>
<text x="26.4" y="118.8">-</text>
<text x="28.4" y="117.2">no</text>
<text x="28.6" y="118.8">pulled</text>
<text x="31.3" y="117.2">fault</text>
<text x="32.5" y="115.6">pulled</text>
<text x="34.2" y="118.8">to</text>
<text x="17.1" y="120.4">GND on</text>
<text x="24" y="120.4">fault</text>
<text x="19.7" y="141.2">IMD_OK:</text>
<text x="21.9" y="142.8">10V</text>
<text x="25.7" y="142.8">no</text>
<text x="28.6" y="142.8">fault</text>
<text x="21.7" y="144.4">(supply</text>
<text x="21.9" y="146">0V</text>
<text x="21.9" y="147.7">NC</text>
<text x="21.9" y="149.3">From</text>
<text x="24.8" y="146">fault</text>
<text x="25" y="147.7">pulled</text>
<text x="26.7" y="149.3">IMD</text>
<text x="28.2" y="144.4">minus</text>
<text x="30.3" y="149.3">high</text>
<text x="30.6" y="147.7">to</text>
<text x="33.1" y="147.7">0V</text>
<text x="33.7" y="144.4">2V)</text>
<text x="34.5" y="149.3">side</text>
<text x="21.9" y="150.9">Datasheet:</text>
<text x="30.8" y="150.9">2k2</text>
<text x="34.6" y="150.9">pulldown</text>
</g>
<text font-size="1.3" fill="#0000c2" x="374.6" y="143.3">Dash</text>
<g font-size=".7" fill="#0000c2">
<text x="377.8" y="146.1">12V</text>
<text x="382.3" y="148.6">12V</text>
</g>
</svg>
